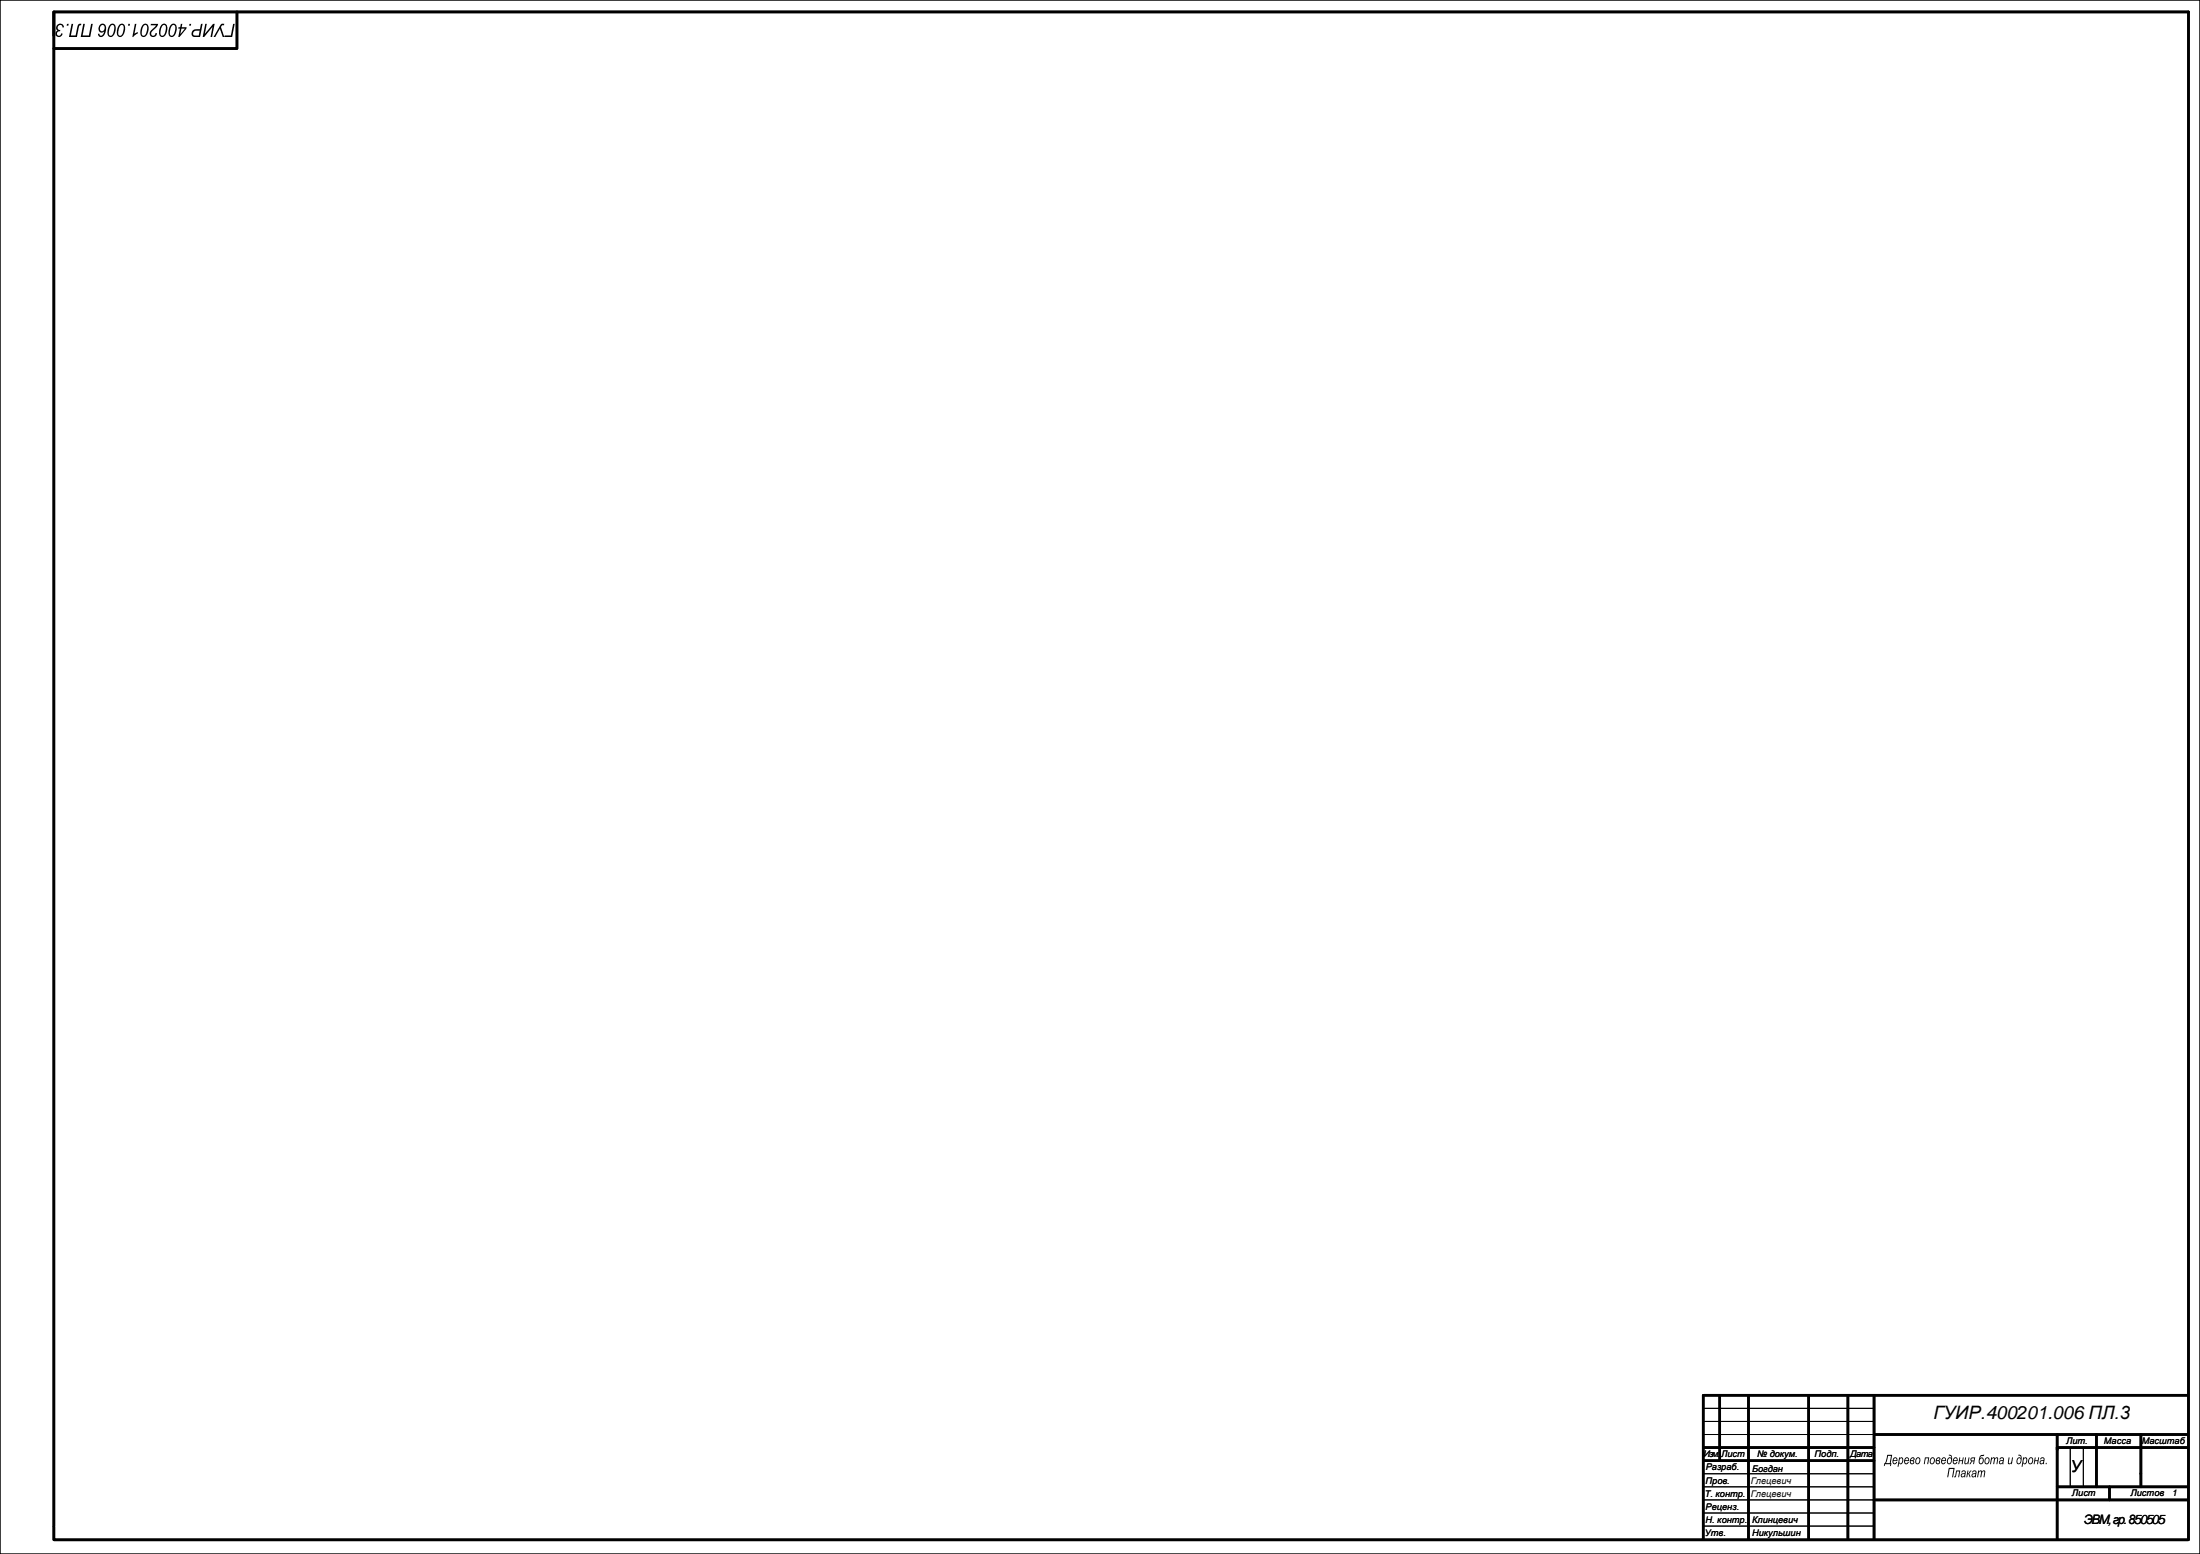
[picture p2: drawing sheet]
<svg xmlns="http://www.w3.org/2000/svg" width="841mm" height="594mm" viewBox="0 0 841 594" stroke-linecap="round" stroke-linejoin="round" font-family="sans-serif">
<path d="M0 0h841v594h-841zM651.4 538.3h65M651.4 543.3h65M651.4 548.3h65M791.4 553.3v15M796.4 553.3v15M651.4 563.3h65M651.4 568.3h65M651.4 573.3h65M651.4 578.3h65M651.4 583.3h65" fill="none" stroke="#000" stroke-width=".38"/>
<g fill="none" stroke="#000" stroke-width="1">
<path d="M20.6 13.6v-9h816v583.7M20.6 4.6v578.7M90.6 4.6v14h-70M651.1 533.3v55M651.4 533.3h185M657.4 533.8v24.5M668.4 533.3v55M691.4 533.3v55M706.4 533.3v55M716.4 533.3v55M651.4 553.3h65M651.4 558.3h65"/>
<path d="M716.4 548.3h120M786.4 548.3v40M786.4 553.3h50M801.4 548.3v20M818.4 548.3v20M716.4 573.3h120M786.4 568.3h50M806.4 568.3v5M20.6 583.6v5h816"/>
</g>
<g fill="#000">
<path d="M49.1 9.1h.6l-.1 .7h-.7zM45.7 9.4a1.38 1.38 0 0 1 1.8 0 1.38 1.38 0 0 1 .3 1.7 2.63 2.63 0 0 1-2.2 3 2.62 2.62 0 0 1-.5-3.7zM46 9.8l-.6 1.4a2.18 2.18 0 0 0 .3 2.4l.2 .1a3.1 3.1 0 0 0 .9-4.1zM42.1 9.4a1.38 1.38 0 0 1 1.8 0 1.38 1.38 0 0 1 .3 1.7 2.63 2.63 0 0 1-2.2 3 2.62 2.62 0 0 1-.5-3.7zM42.4 9.8l-.6 1.4a2.18 2.18 0 0 0 .3 2.4l.2 .1a3.1 3.1 0 0 0 .9-4.1zM38.2 9.6a1.46 1.46 0 0 1 1.9-.3 1.46 1.46 0 0 1 .5 1.9l-.4 1.5a1.4 1.4 0 0 1-1.2 1.4 1.4 1.4 0 0 1-1.6-1.2h.6a.79 .79 0 0 0 .8 .8 .79 .79 0 0 0 .8-.9l.2-.8a1.36 1.36 0 0 1-1.9 .1 1.36 1.36 0 0 1-.1-1.9zM38.6 9.8a1.07 1.07 0 0 0-.4 1.4 1.07 1.07 0 0 0 1.3 .6 1.1 1.1 0 0 0 .6-1.4 1.1 1.1 0 0 0-1.3-.7zM31.8 9.1h.6l-.8 4.5h2.4l.8-4.5h.7l-1 5h-3.6zM27.4 9.1h.6l-.9 4.5h1.8l.5-2.8a1.38 1.38 0 0 1 1.7-1.7l-.1 .6h-.5l-.3 .4-.8 4h-3zM25.6 9.1h.7l-.2 .7h-.6zM21.9 9.5a1.45 1.45 0 0 1 1.6-.4 1.45 1.45 0 0 1 1 1.3l-.6 .1a.93 .93 0 0 0-1-.9 .93 .93 0 0 0-.9 1 .93 .93 0 0 0 1.1 .8l-.1 .6a.86 .86 0 0 0-1.3 .4 .86 .86 0 0 0 .7 1.2 .86 .86 0 0 0 1-.9l.5 .2a1.35 1.35 0 0 1-2 1.2 1.35 1.35 0 0 1 .1-2.4 1.37 1.37 0 0 1-.1-2.2z"/>
<path d="M69.1 9.1h.6l-.2 1.3h1.8l-.1 .6-2.6 3.1h-.4l.6-3.2h-.7l.1-.5h.7zM69.4 10.9l-.5 2.1 1.8-2.1zM65.4 9.4a1.38 1.38 0 0 1 1.8 0 1.38 1.38 0 0 1 .4 1.7 2.63 2.63 0 0 1-2.2 3 2.62 2.62 0 0 1-.6-3.7zM65.7 9.8l-.6 1.4a2.18 2.18 0 0 0 .3 2.4l.2 .1a3.1 3.1 0 0 0 .9-4.1zM61.8 9.4a1.38 1.38 0 0 1 1.8 0 1.38 1.38 0 0 1 .4 1.7 2.63 2.63 0 0 1-2.2 3 2.62 2.62 0 0 1-.6-3.7zM62.1 9.8l-.6 1.4a2.18 2.18 0 0 0 .3 2.4l.2 .1a3.1 3.1 0 0 0 .9-4.1zM57.7 9.1h2.8l-.5 1.2-1.7 1.5a.92 .92 0 0 0-.7 1 .92 .92 0 0 0 1.1 .8 .92 .92 0 0 0 .8-1l.5 .1a1.45 1.45 0 0 1-2.2 1.3 1.45 1.45 0 0 1 .1-2.6l1.8-1.7h-2.1zM54.7 9.4a1.38 1.38 0 0 1 1.8 0 1.38 1.38 0 0 1 .3 1.7 2.63 2.63 0 0 1-2.2 3 2.62 2.62 0 0 1-.6-3.7zM55 9.8l-.6 1.4a2.18 2.18 0 0 0 .3 2.4l.2 .1a3.1 3.1 0 0 0 .9-4.1zM51.6 9.1h.5l-.7 3.8 1.3-.6-.1 .5-2 1.4z"/>
<path d="M89.1 9.1h.6l-1 5h-2.9l.1-.5h2.3zM84.5 9.3l1.2-.2-.1 .6h-.7l-.4 .6 1.3 3.8h-.7l-1-3.1-1.8 3.1h-.7zM78.5 9.1h.6l-.8 3.8 3.2-3.8h.6l-1 5h-.6l.7-3.8-3.1 3.8h-.6zM73.7 11.6l1-.4h1.7l.4-2.1h.6l-.9 5h-2a1.4 1.4 0 0 1-1.3-.9 1.4 1.4 0 0 1 .5-1.6zM74.1 12.1a.83 .83 0 0 0-.3 1 .83 .83 0 0 0 1 .5h1.2l.3-1.9-1.6 .1zM72.4 9.1h.7l-.2 .7h-.6z"/>
<path d="M721.4 556.1h1.9l-.5 4.3h-.3l.1-.7h-2l-.1 .7h-.4l.2-1.2h.3l.4-1.1zM721.7 556.5l-.7 2.7h1.4l.5-2.7zM723.8 557.3a.93 .93 0 0 1 1.3-.1 .93 .93 0 0 1 .2 1.3h-1.5a.58 .58 0 0 0 .3 .8 .58 .58 0 0 0 .8-.5h.3a.99 .99 0 0 1-1.4 .8 .99 .99 0 0 1-.3-1.5zM724.1 557.5l-.3 .6h1.2a.53 .53 0 0 0-.2-.7 .53 .53 0 0 0-.7 .1zM726 557.1h.3l-.1 .3a.79 .79 0 0 1 1.2-.2 .79 .79 0 0 1 .1 1.1v.5a.79 .79 0 0 1-.6 .8 .79 .79 0 0 1-.9-.4l-.3 1.4h-.3zM726.5 557.4l-.4 1.1a.57 .57 0 0 0 .4 .8 .57 .57 0 0 0 .6-.7 .7 .7 0 0 0 .2-.8 .7 .7 0 0 0-.8-.4zM728.3 557.3a.93 .93 0 0 1 1.2-.1 .93 .93 0 0 1 .3 1.3h-1.6a.58 .58 0 0 0 .4 .8 .58 .58 0 0 0 .7-.5h.4a.99 .99 0 0 1-1.4 .8 .99 .99 0 0 1-.4-1.5zM728.6 557.5l-.3 .6h1.2a.53 .53 0 0 0-.3-.7 .53 .53 0 0 0-.6 .1zM730.6 557.3a.71 .71 0 0 1 1.1-.1 .71 .71 0 0 1-.3 1.1 .83 .83 0 0 1-.3 1.4 .83 .83 0 0 1-1-1zM730.8 557.6l-.3 .5a.57 .57 0 0 0 .7 0 .57 .57 0 0 0 .2-.7zM730.4 558.5v.1a.5 .5 0 0 0 .1 .7 .5 .5 0 0 0 .7-.1 .5 .5 0 0 0-.1-.7zM732.7 557.2a1.15 1.15 0 0 1 1.4 .5 1.15 1.15 0 0 1-.3 1.5 1.01 1.01 0 0 1-1.4 .3 1.01 1.01 0 0 1-.2-1.5zM732.8 557.6l-.3 .6a.71 .71 0 0 0 .4 1.2 .71 .71 0 0 0 .8-1 .61 .61 0 0 0-.1-.8 .61 .61 0 0 0-.8 0zM735.8 557.1h1.7l-.4 2.6h-.4l.4-2.3h-1l-.3 2.3h-.4zM738.3 557.2a1.15 1.15 0 0 1 1.4 .5 1.15 1.15 0 0 1-.3 1.5 1.01 1.01 0 0 1-1.5 .3 1.01 1.01 0 0 1-.1-1.5zM738.4 557.6l-.3 .6a.71 .71 0 0 0 .4 1.2 .71 .71 0 0 0 .8-1 .61 .61 0 0 0-.1-.8 .61 .61 0 0 0-.8 0zM740.4 557.3a.71 .71 0 0 1 1.2-.1 .71 .71 0 0 1-.4 1.1 .83 .83 0 0 1-.3 1.4 .83 .83 0 0 1-1-1zM740.6 557.6l-.2 .5a.57 .57 0 0 0 .7 0 .57 .57 0 0 0 .1-.7zM740.3 558.5v.1a.5 .5 0 0 0 0 .7 .5 .5 0 0 0 .8-.1 .5 .5 0 0 0-.1-.7zM742.4 557.3a.93 .93 0 0 1 1.3-.1 .93 .93 0 0 1 .2 1.3h-1.5a.58 .58 0 0 0 .3 .8 .58 .58 0 0 0 .8-.5h.3a.99 .99 0 0 1-1.4 .8 .99 .99 0 0 1-.3-1.5zM742.7 557.5l-.3 .6h1.2a.53 .53 0 0 0-.2-.7 .53 .53 0 0 0-.7 .1zM745 556a1.38 1.38 0 0 1 1.2 2.1 1.08 1.08 0 0 1-.5 1.4 1.08 1.08 0 0 1-1.4-.3 1.29 1.29 0 0 1 .1-1.5 1.29 1.29 0 0 1 1.4-.5l.1 .2v-.2a.74 .74 0 0 0-1-.8zM745 557.5a.96 .96 0 0 0-.5 1 .96 .96 0 0 0 .8 .8 .99 .99 0 0 0 .7-1 .99 .99 0 0 0-.9-.9zM746.9 557.3a.93 .93 0 0 1 1.2-.1 .93 .93 0 0 1 .2 1.3h-1.5a.58 .58 0 0 0 .4 .8 .58 .58 0 0 0 .7-.5h.3a.99 .99 0 0 1-1.3 .8 .99 .99 0 0 1-.4-1.5zM747.2 557.5l-.3 .6h1.1a.53 .53 0 0 0-.2-.7 .53 .53 0 0 0-.6 .1zM749 557.1h.4l-.2 1h.9l.2-1h.4l-.5 2.6h-.3l.2-1.2h-1l-.2 1.2h-.3zM751.2 557.1h.4l-.3 1.6a.47 .47 0 0 0 .3 .7 .47 .47 0 0 0 .6-.6l.3-1.7h.4l-.5 2.6h-.3l.1-.5a.71 .71 0 0 1-1 .4 .71 .71 0 0 1-.2-1zM753.4 557.3l1.7-.2-.5 2.6h-.3l.1-1.1-.5 .1-.6 1h-.5l.9-1.2a.77 .77 0 0 1-.3-1.2zM753.7 557.5a.4 .4 0 0 0-.1 .5 .4 .4 0 0 0 .4 .2h.5l.2-.8zM757.1 556.3l1.4-.3a.96 .96 0 0 1-1.2 .6l-.4 .8a.89 .89 0 0 1 1.2-.2 .89 .89 0 0 1 .2 1.2 1.05 1.05 0 0 1-1.2 1.3 1.05 1.05 0 0 1-.7-1.7zM757.1 557.6a.93 .93 0 0 0-.5 1 .93 .93 0 0 0 .8 .7 .99 .99 0 0 0 .6-1 .99 .99 0 0 0-.7-.9zM759.2 557.2a1.15 1.15 0 0 1 1.4 .5 1.15 1.15 0 0 1-.3 1.5 1.01 1.01 0 0 1-1.5 .3 1.01 1.01 0 0 1-.1-1.5zM759.3 557.6l-.3 .6a.71 .71 0 0 0 .4 1.2 .71 .71 0 0 0 .8-1 .61 .61 0 0 0-.1-.8 .61 .61 0 0 0-.8 0zM761.2 557.1h.3l-.1 .4a.61 .61 0 0 1 .6-.5 .61 .61 0 0 1 .6 .5 .65 .65 0 0 1 .9-.5 .65 .65 0 0 1 .3 1l-.3 1.7h-.3l.3-1.8a.38 .38 0 0 0-.2-.5 .38 .38 0 0 0-.5 .2l-.5 2.1h-.4l.3-1.8a.33 .33 0 0 0 0-.5 .33 .33 0 0 0-.5 .1l-.6 2.2h-.4zM764.7 557.2a.83 .83 0 0 1 1-.1 .83 .83 0 0 1 .3 1.1l-.1 1.5h-.4v-.4a.79 .79 0 0 1-1.1 .2 .79 .79 0 0 1-.2-1 .79 .79 0 0 1 1-.4 .41 .41 0 0 0 .5-.5 .41 .41 0 0 0-.7-.2l-.3 .4h-.4zM764.6 558.6a.52 .52 0 0 0 .3 .8 .52 .52 0 0 0 .6-.6l.1-.5zM767.9 557.1h.3l-.3 1.6a.47 .47 0 0 0 .4 .7 .47 .47 0 0 0 .5-.6l.4-1.7h.3l-.4 2.6h-.3v-.5a.71 .71 0 0 1-1 .4 .71 .71 0 0 1-.2-1zM771.6 556a1.38 1.38 0 0 1 1.2 2.1 1.08 1.08 0 0 1-.5 1.4 1.08 1.08 0 0 1-1.4-.3 1.29 1.29 0 0 1 0-1.5 1.29 1.29 0 0 1 1.5-.5l.1 .2v-.2a.74 .74 0 0 0-1-.8zM771.5 557.5a.96 .96 0 0 0-.4 1 .96 .96 0 0 0 .8 .8 .99 .99 0 0 0 .7-1 .99 .99 0 0 0-.9-.9zM773.4 557.1h.3v.3a.79 .79 0 0 1 1.1-.2 .79 .79 0 0 1 .2 1.1l-.1 .5a.79 .79 0 0 1-.6 .8 .79 .79 0 0 1-.9-.4l-.3 1.4h-.3zM773.9 557.4l-.4 1.1a.57 .57 0 0 0 .4 .8 .57 .57 0 0 0 .6-.7 .7 .7 0 0 0 .2-.8 .7 .7 0 0 0-.8-.4zM775.8 557.2a1.15 1.15 0 0 1 1.5 .5 1.15 1.15 0 0 1-.3 1.5 1.01 1.01 0 0 1-1.5 .3 1.01 1.01 0 0 1-.1-1.5zM776 557.6l-.3 .6a.71 .71 0 0 0 .4 1.2 .71 .71 0 0 0 .8-1 .61 .61 0 0 0-.1-.8 .61 .61 0 0 0-.8 0zM777.8 557.1h.4l-.2 1h1l.2-1h.3l-.4 2.6h-.4l.2-1.2h-1l-.1 1.2h-.4zM780.2 557.2a.83 .83 0 0 1 1.1-.1 .83 .83 0 0 1 .2 1.1l-.1 1.5h-.4v-.4a.79 .79 0 0 1-1 .2 .79 .79 0 0 1-.3-1 .79 .79 0 0 1 1-.4 .41 .41 0 0 0 .5-.5 .41 .41 0 0 0-.6-.2l-.4 .4h-.3zM780.2 558.6a.52 .52 0 0 0 .3 .8 .52 .52 0 0 0 .6-.6v-.5zM782 559.1h.4v.6h-.4z"/>
<path d="M745 561.1h2.2l-.6 3.6h-.4l.6-3.2h-1.5l-.6 3.2h-.3zM747.8 562.1h1.5l-.4 2.6h-.3l.3-2.3h-.8l-.4 2-.7 .3 .4-.6zM750.1 562.2a.83 .83 0 0 1 1.1-.1 .83 .83 0 0 1 .2 1.1l-.1 1.5h-.4v-.4a.79 .79 0 0 1-1.1 .2 .79 .79 0 0 1-.2-1.1 .79 .79 0 0 1 1-.3 .41 .41 0 0 0 .5-.5 .41 .41 0 0 0-.6-.2l-.4 .4h-.4zM750 563.6a.52 .52 0 0 0 .3 .8 .52 .52 0 0 0 .6-.6l.1-.5zM752.1 562.1h.4l-.2 1.1 .8-1 .5-.1-.5 .8a.5 .5 0 0 0-.4 .5 .5 .5 0 0 0 .3 .5l.3 .8h-.4l-.3-1.1-.4-.2-.2 1.3h-.3zM754.2 562.2a.83 .83 0 0 1 1.1-.1 .83 .83 0 0 1 .2 1.1l-.1 1.5h-.4v-.4a.79 .79 0 0 1-1.1 .2 .79 .79 0 0 1-.2-1.1 .79 .79 0 0 1 1-.3 .41 .41 0 0 0 .5-.5 .41 .41 0 0 0-.6-.2l-.4 .4h-.4zM754.1 563.6a.52 .52 0 0 0 .3 .8 .52 .52 0 0 0 .6-.6l.1-.5zM756.2 562.1h.4l-.1 .4a.61 .61 0 0 1 .6-.5 .61 .61 0 0 1 .6 .5 .65 .65 0 0 1 .9-.5 .65 .65 0 0 1 .3 1l-.3 1.7h-.4l.3-1.8a.38 .38 0 0 0-.1-.5 .38 .38 0 0 0-.6 .2l-.4 2.1h-.4l.3-1.8a.33 .33 0 0 0 0-.5 .33 .33 0 0 0-.5 .1l-.7 2.2h-.3z"/>
</g>
<text font-size="7.1" x="739.1" y="542.4">ГУИР.400201.006 ПЛ.3</text>
<text font-size="6.3" x="791.5" y="562.5">У</text>
<text font-size="5" x="796.6" y="582.6">ЭВМ, гр. 850505</text>
<g font-size="3.5">
<text x="789.8" y="551.9">Лит.</text>
<text x="804.3" y="551.9">Масса</text>
<text x="818.8" y="551.9">Масштаб</text>
<text x="651.3" y="557">Изм.</text>
<text x="657.9" y="557.1">Лист</text>
<text x="671.7" y="557">№ докум.</text>
<text x="693.7" y="557.1">Подп.</text>
<text x="707.2" y="557">Дата</text>
<text x="652" y="562.1">Разраб.</text>
<text x="669.8" y="562.6">Богдан</text>
<text x="652" y="567.1">Пров.</text>
<text x="669.3" y="567.1">Глецевич</text>
<text x="651.7" y="572.1">Т. контр.</text>
<text x="669.3" y="572.2">Глецевич</text>
<text x="792" y="571.9">Лист</text>
<text x="814.4" y="571.9">Листов</text>
<text x="830.2" y="572">1</text>
<text x="652" y="577.1">Реценз.</text>
<text x="651.8" y="587.1">Утв.</text>
<text x="652" y="582.1">Н. контр.</text>
<text x="669.8" y="582.2">Клинцевич</text>
<text x="669.8" y="587.2">Никульшин</text>
</g>
</svg>
